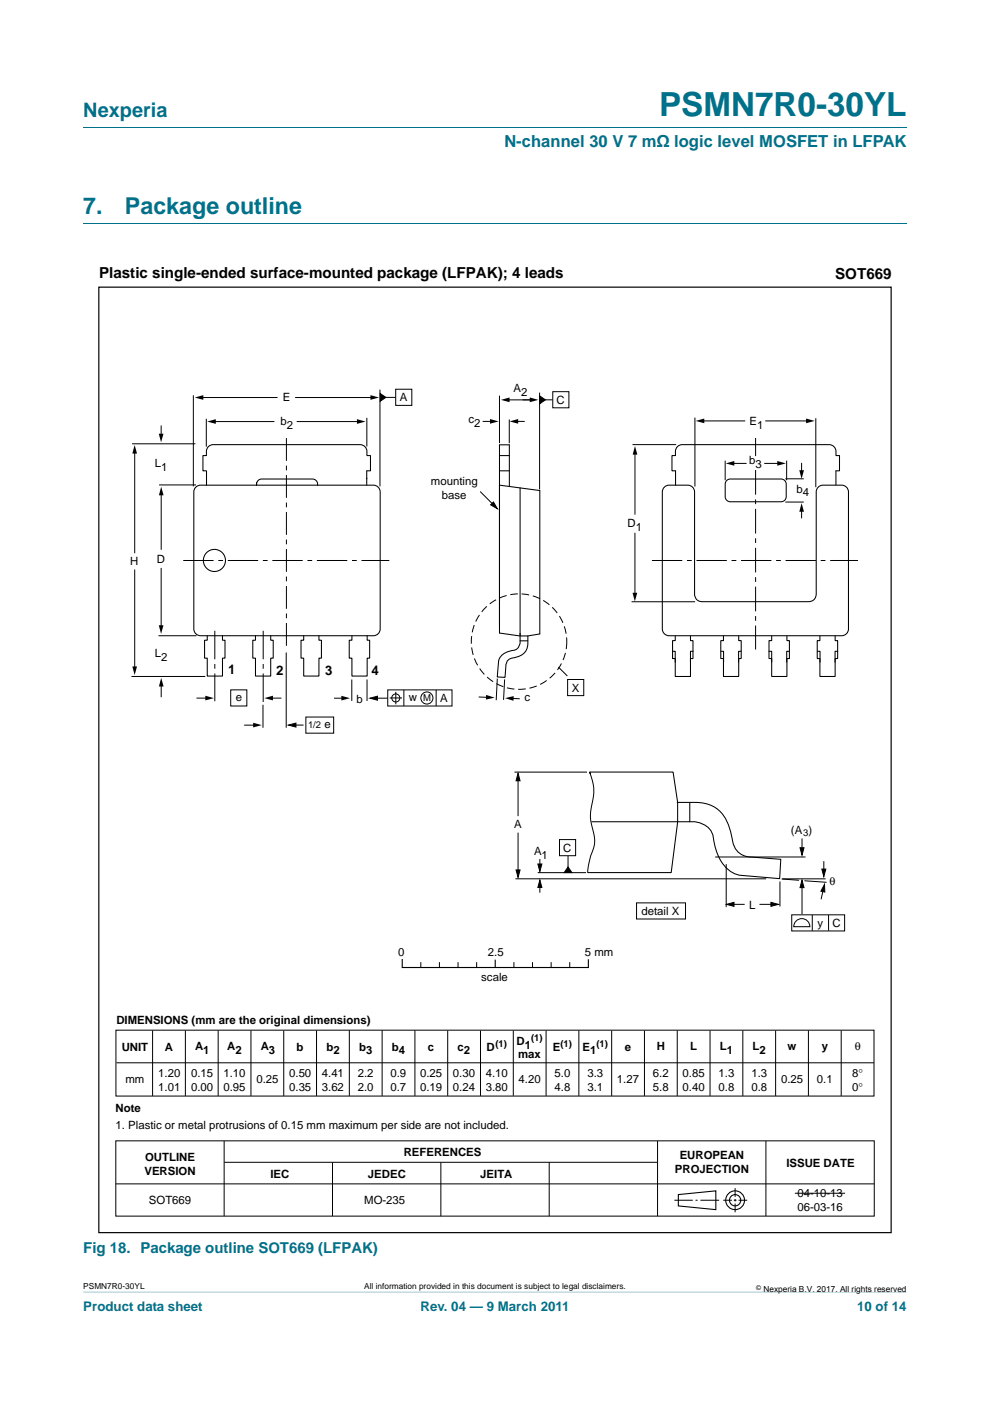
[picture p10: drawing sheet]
<svg xmlns="http://www.w3.org/2000/svg" width="210mm" height="297mm" viewBox="0 0 210 297" stroke-linecap="round" stroke-linejoin="round" font-family="sans-serif">
<path d="M17.7 273.9l174.6 .1z" fill="#00718a"/>
<path d="M17.7 27h174.6M17.7 47.4h174.6" fill="none" stroke="#00718a" stroke-width=".21"/>
<g fill="none" stroke="#000" stroke-width=".21">
<path d="M28 94.1h13.4M28.6 95.3v22M34.2 90.2v2.6M41 83.8v19.3M42.1 84.3h16.8M43.8 88.8v5.9M44.7 89.4h13.5M62.6 84.3h16.7M62.9 89.4h13.5M77.8 88.6v6.1M80.6 82.6v20.5M81.2 84.3h2.7"/>
<path d="M83.9 82.5h3.4v3.4h-3.4zM102.4 89.3h2.3M105.9 83.9v10M107 84.8h6.1M108 88.9v5.1M108.9 89.3h2.4M114.4 83.2v20.6M115 84.8h2.2M117.2 83h3.5v3.5h-3.5zM134.2 94.3h9.2M134.7 95.3v13.8M147.4 88.5v14.7"/>
<path d="M148.3 89.2h9.8M153.8 97.7v4.1M154.7 98.3h3.7M162.1 98.3h3.5M162.3 89.2h9.4M166.8 97.7v4.1M170 98.1v2.3M173 88.7v14.6M33.7 102.8h7.9M34.2 104v12.6M101.8 104.2l3.1 3.1M134.7 113v13.6"/>
<path d="M166.6 101.5h3.9M166.6 106.4h3.9M170 107.5v2.4M28.6 120.7v21.5M33.6 134.8h8.1M34.2 120.4v13.1M60.7 138.3v16M134 127.6h13.4M27.9 143.4h15.6M34.2 144.5v3.3M41.7 148h2.6M48.9 146.3h3.5v3.4h-3.5z"/>
<path d="M51.8 153.7h2.6M55.8 149.4v4.9M56.8 148h2.9M62 153.7h2.4M64.9 152h5.9v3.4h-5.9zM70.8 148h2.3M74.6 144.1v4.5M77.8 144.1v4.5M79 148h3.2M82.2 146.3h13.7v3.4h-13.7zM82.7 148h2.6M83.9 146.7v2.6"/>
<path d="M85.7 146.3v3.4M92.5 146.3v3.4M101.5 147.8l2.3 .1M105.5 143.9l-.3 4.6M107 144l-.2 4.4M107.9 148.1l2.3 .1M118.4 141.4l1.9 1.9M120.4 144.1h3.4v3.4h-3.4zM109.1 163.7h15.4M109.9 165v8M109.9 176.5v8.6M118.7 178h3.4v3.4h-3.4z"/>
<path d="M125.2 164.1l-.1-.4 .2 .8a9.6 9.6 0 0 1 .1 6.5 9.9 9.9 0 0 0 .5 5.6 7 7 0 0 1-.6 5l-.5 2-.1 1.4M170.1 177.8v2.6M109.3 186.3h53.2M114 185h10.3M114.5 182.1v1.8M114.5 187.6v1.7M120.5 181.5v3M135 191.4h10.4v3.4h-10.4zM151.7 181.7h19.2M154 183.2v9.1M155.2 191.7h2.7M161.1 191.7h2.6"/>
<path d="M165.4 186.9v5.3M165.8 186.4l3.7 .2M165.9 186.3h9.2M167.9 194h11.2v3.4h-11.2zM168.9 195.3a1.71 1.71 0 0 1 1.8-.4 1.71 1.71 0 0 1 1.1 1.6h-3.4v-.5zM170.1 187.6v6.2M170.6 186.7l4.7 .4M172.3 194v3.3M174.7 188.1l-.5 2.6M174.7 182.6v2.5M175.7 194v3.3M24.6 218.4h160.8v14h-160.8z"/>
<path d="M32.4 218.5v13.9M39.3 218.5v13.9M46.3 218.5v13.9M53.2 218.5v13.9M60.2 218.5v13.9M67.1 218.5v13.9M74.1 218.4v14M81 218.4v14M88 218.4v14M89.3 204.1v1M93.2 204.1v1M95 218.5v13.9"/>
<path d="M97.1 204.1v1M101.1 204.1v1M101.9 218.5v13.9M108.9 218.5v13.8M109 204.1v1M112.9 204.1v1M115.8 218.5v13.9M116.9 204.1v1M120.8 204.1v1M122.8 218.5v13.9M129.7 218.5v13.9M136.7 218.5v13.9"/>
<path d="M143.6 218.5v13.9M150.6 218.5v13.9M157.6 218.5v13.9M164.5 218.5v13.9M171.5 218.5v13.9M178.4 218.5v13.9M24.7 225.3h160.7M24.6 241.9h160.8v15.9h-160.8zM24.6 251h160.8M47.5 241.9v15.9M47.6 246.4h91.8M70.5 246.4v11.4"/>
<path d="M93.5 246.4v11.4M116.5 246.4v11.4M139.5 241.9v15.9M143 254.5h3.9M147.5 254.5h.5M148.6 254.5h3.9M153.4 254.5h1.9M155.6 254.5h.6M155.9 251.9v1.9M155.9 254.2v.5M155.9 255.2v1.8M156.6 254.5h1.9"/>
<path d="M162.5 241.9v15.9M168.6 253h10.6"/>
<circle cx="83.9" cy="148" r=".86"/>
<circle cx="90.5" cy="148" r="1.28"/>
</g>
<g fill="none" stroke="#000" stroke-width=".23">
<path d="M143.9 253.3l7.9-.8v4l-7.9-.8z"/>
<circle cx="155.9" cy="254.5" r="1.99"/>
<circle cx="155.9" cy="254.5" r="1.2"/>
</g>
<path d="M85.3 203.4v1.7h39.5v-1.6M105 203.6v1.5" fill="none" stroke="#000" stroke-width=".24"/>
<g fill="#000">
<path d="M28.6 94.3l.5 1.9h-1zM33.7 92h1l-.5 1.8zM41.3 84.3l1.8-.5v1zM44 89.4l1.8-.5v1zM75.7 88.9l1.8 .5-1.8 .5zM78.6 83.8l1.8 .5-1.8 .5zM103.9 88.8l1.9 .5-1.9 .5zM106.3 84.8l1.8-.5v1zM108.1 89.3l1.8-.5v1zM112.4 84.3l1.8 .5-1.8 .5zM134.7 94.6l.5 1.8h-1zM147.6 89.2l1.8-.5v1z"/>
<path d="M153.9 98.3l1.9-.6v1zM164.9 97.7l1.8 .6-1.8 .4zM169.5 99.7h1l-.5 1.8zM171 88.7l1.8 .5-1.8 .5zM34.2 103.2l.5 1.8h-1zM170 106.7l.5 1.8h-1zM33.7 132.6h1l-.5 1.8zM134.2 125.7h1l-.5 1.8zM28.1 141.3h1l-.5 1.8zM34.2 143.7l.5 1.8h-1zM43.5 147.5l1.9 .5-1.9 .5zM53.7 153.2l1.8 .5-1.8 .5z"/>
<path d="M56.1 148l1.8-.5v1zM72.4 147.5l1.8 .5-1.8 .5zM103.1 147.3l1.8 .6-1.8 .4zM107.1 148l1.9-.4-.1 1z"/>
</g>
<g fill="#000" stroke="#000" stroke-width=".21">
<path d="M80.6 83.4l1.2 .9-1.2 .8zM114.5 84l1.2 .8-1.2 .8zM104.7 106.4l.8 1.5-1.4-.9zM61.2 153.7l1.6-.4v.9zM78.5 148l1.6-.4v.9zM109.9 164l.4 1.5h-.8zM169.7 179.7h.8l-.4 1.6zM109.5 184.4h.8l-.4 1.6zM114.5 186.6l.4 1.6h-.8zM114.1 183.2h.8l-.4 1.6zM120.5 183.8l.8 1.2h-1.6zM154.1 191.7l1.6-.4v.9z"/>
<path d="M163.5 191.3l1.6 .4-1.6 .5zM170.1 186.6l.4 1.6h-.8zM174.9 187.5v1.6l-.8-.1zM174.3 184.3h.9l-.5 1.5z"/>
</g>
<path d="M21 60.9h168v200.4h-168z" fill="none" stroke="#000" stroke-width=".25"/>
<path d="M45.6 133.7v15M55.8 133.7v15.4" fill="none" stroke="#000" stroke-width=".21" stroke-dasharray="6 1 1 1" stroke-linecap="butt"/>
<path d="M60.8 92.9v44.7M160.3 92.9v3.8" fill="none" stroke="#000" stroke-width=".21" stroke-dasharray="4.8 1 1 1" stroke-linecap="butt"/>
<g fill="none" stroke="#000" stroke-width=".22">
<path d="M77.8 99.8v3.1M77.8 99.8h.8v-3.2h-.8a1.68 1.68 0 0 0-1.4-2.3h-31.2a1.68 1.68 0 0 0-1.4 2.3h-.8v3.2h.8v3.1M105.9 96.6h2.1M105.9 99.8h2.1M41.4 103.5l.7-.6h.4h36.7a1.44 1.44 0 0 1 1.4 1.4v29.1a1.44 1.44 0 0 1-1.4 1.4h-36.7a1.44 1.44 0 0 1-1.4-1.4v-29.1zM54.4 102.3v.6a1.11 1.11 0 0 1 1.1-1.3h10.8a1.13 1.13 0 0 1 1.1 1.3M105.9 102.9l8.6 1.1v30.4l-2.5 .4h-1.7l-4.4-.6v-39.9h2.1v8.8M110.3 103.4v31.4M140.8 103.5l.7-.6h.4h4a1.44 1.44 0 0 1 1.4 1.4v21.9a1.55 1.55 0 0 0 1.7 1.4h22.4a1.67 1.67 0 0 0 1.7-2v-21.3a1.44 1.44 0 0 1 1.5-1.4h3.9a1.44 1.44 0 0 1 1.5 1.4v29.1a1.44 1.44 0 0 1-1.5 1.4h-36.6a1.44 1.44 0 0 1-1.4-1.4v-29.1zM154.3 101.8l.6-.2h10.8a1.08 1.08 0 0 1 1.1 1v2.7a1.08 1.08 0 0 1-1.1 1.1h-10.8a1.08 1.08 0 0 1-1.1-1.1v-2.7zM177.3 102.8v-3h.8v-3.2h-.8a1.68 1.68 0 0 0-1.4-2.3h-31.2a1.68 1.68 0 0 0-1.4 2.3h-.8v3.2h.8v3.1M44 134.8v.9h-.6v3.8h.6v3.8h3.2v-3.8h.5v-3.8h-.5v-.9"/>
<path d="M54.2 134.8v.9h-.6v3.8h.6v3.8h3.2v-3.8h.5v-3.8h-.5v-.9M64.4 134.8v.9h-.6v3.8h.6v3.8h3.2v-3.8h.6v-3.8h-.6v-.9M74.6 134.8v.9h-.5v3.8h.5v3.8h3.3v-3.8h.5v-3.8h-.5v-.9M110.3 135.9h1.6M110.3 134.3v2.1a1.65 1.65 0 0 1-1.3 1.5 3.2 3.2 0 0 0-3.2 2.2l-.3 3.4 1.6 .1 .2-2.5a1.7 1.7 0 0 1 1.9-1.7 3 3 0 0 0 2.8-3.1v-1.5M142.6 138.1h.6v2.3M143.2 134.9v.9h-.5v3.8h.5v3.8h3.3v-3.8h.5v-3.8h-.5v-.9M147 138.1h-.5v2.3M152.9 138.1h.6v2.3M153.4 134.9v.9h-.5v3.8h.5v3.8h3.3v-3.8h.5v-3.8h-.5v-.9M157.2 138.1h-.5v2.3M163.1 138.1h.6v2.3"/>
<path d="M163.7 134.9v.9h-.6v3.8h.6v3.8h3.2v-3.8h.5v-3.8h-.5v-.9M167.4 138.1h-.5v2.3M173.4 138.1h.5v2.3M173.9 134.9v.9h-.6v3.8h.6v3.8h3.2v-3.8h.6v-3.8h-.6v-.9M177.7 138.1h-.6v2.3M125.1 163.7h17.7l.9 6.4v4.2l-1.3 10.7h-17.7M143.6 170.1h3.8a7 7 0 0 1 7.3 5.5l.3 .9a10 10 0 0 0 1.3 3.9 4 4 0 0 0 3 1.3l6.3 .5-.2 4.1-8.5-.7a5.9 5.9 0 0 1-4.1-3.3l-1.1-2.9-.4-1.9a4.4 4.4 0 0 0-4-3.3h-21.8M146.3 170.2v4"/>
<circle cx="45.5" cy="118.8" r="2.34"/>
</g>
<path d="M160.3 99.6v38.1" fill="none" stroke="#000" stroke-width=".21" stroke-dasharray="5.2 1 1 1" stroke-linecap="butt"/>
<path d="M38.9 118.8h43.7M138.3 118.8h43.7" fill="none" stroke="#000" stroke-width=".21" stroke-dasharray="6.4 1 1 1" stroke-linecap="butt"/>
<circle cx="110.1" cy="136" r="10.1" fill="none" stroke="#000" stroke-width=".21" stroke-dasharray="1.6 .8" stroke-linecap="butt"/>
<text font-size="7" fill="#00718a" x="139.8" y="24.6">PSMN7R0-30YL</text>
<g font-size="4.9" fill="#00718a">
<text x="17.7" y="45.4">7.</text>
<text x="26.5" y="45.4">Package outline</text>
</g>
<text font-size="4.2" fill="#00718a" x="17.7" y="24.9">Nexperia</text>
<text font-size="3.5" fill="#00718a" x="107" y="31.1">N-channel 30 V 7 mΩ logic level MOSFET in LFPAK</text>
<g font-size="3.2">
<text x="21" y="59">Plastic single-ended surface-mounted package (LFPAK); 4 leads</text>
<text x="177.1" y="59.1">SOT669</text>
</g>
<text font-size="3.2" fill="#00718a" x="17.7" y="265.7">Fig 18. Package outline SOT669 (LFPAK)</text>
<g font-size="2.8">
<text x="48.4" y="142.8">1</text>
<text x="58.6" y="143">2</text>
<text x="69" y="143">3</text>
<text x="78.8" y="143">4</text>
</g>
<g font-size="2.8" fill="#00718a">
<text x="17.7" y="277.9">Product data sheet</text>
<text x="89.2" y="277.9">Rev. 04 — 9 March 2011</text>
<text x="181.8" y="277.9">10 of 14</text>
</g>
<g font-size="2.4">
<text x="108.9" y="83.2">A</text>
<text x="110.5" y="84">2</text>
<text x="60" y="85.1">E</text>
<text x="84.8" y="85.1">A</text>
<text x="99.4" y="89.8">c</text>
<text x="118" y="85.6">C</text>
<text x="59.5" y="90.2">b</text>
<text x="60.8" y="91">2</text>
<text x="100.6" y="90.6">2</text>
<text x="159" y="90.1">E</text>
<text x="160.6" y="90.9">1</text>
<text x="32.8" y="99.1">L</text>
<text x="34.2" y="99.9">1</text>
<text x="158.9" y="98.4">b</text>
<text x="160.2" y="99.2">3</text>
<text x="91.4" y="102.9">mounting</text>
<text x="93.7" y="105.9">base</text>
<text x="168.9" y="104.4">b</text>
<text x="170.3" y="105.3">4</text>
<text x="133.1" y="111.7">D</text>
<text x="134.9" y="112.5">1</text>
<text x="27.6" y="119.9">H</text>
<text x="33.3" y="119.4">D</text>
<text x="32.8" y="139.3">L</text>
<text x="34.2" y="140.1">2</text>
<text x="50" y="148.7">e</text>
<text x="75.6" y="149">b</text>
<text x="86.7" y="148.7">w</text>
<text x="93.4" y="148.8">A</text>
<text x="111.3" y="148.7">c</text>
<text x="121.3" y="146.7">X</text>
<text x="68.8" y="154.4">e</text>
<text x="109" y="175.6">A</text>
<text x="167.8" y="176.7">(A )</text>
<text x="113.3" y="181.3">A</text>
<text x="114.9" y="182.1">1</text>
<text x="119.5" y="180.6">C</text>
<text x="176" y="187.7">θ</text>
<text x="136" y="194">detail X</text>
<text x="158.9" y="192.7">L</text>
<text x="173.4" y="196.5">y</text>
<text x="176.6" y="196.5">C</text>
<text x="84.4" y="202.6">0</text>
<text x="103.5" y="202.6">2.5</text>
<text x="124.1" y="202.6">5 mm</text>
<text x="102.1" y="208">scale</text>
<text x="24.7" y="217.1">DIMENSIONS (mm are the original dimensions)</text>
<text x="109.5" y="221.5">D</text>
<text x="25.8" y="222.8">UNIT</text>
<text x="35" y="222.7">A</text>
<text x="41.4" y="222.6">A</text>
<text x="43.1" y="223.4">1</text>
<text x="48.2" y="222.6">A</text>
<text x="49.9" y="223.4">2</text>
<text x="55.3" y="222.6">A</text>
<text x="57" y="223.4">3</text>
<text x="62.9" y="222.7">b</text>
<text x="69.2" y="222.7">b</text>
<text x="70.7" y="223.5">2</text>
<text x="76.2" y="222.7">b</text>
<text x="77.7" y="223.5">3</text>
<text x="83.1" y="222.7">b</text>
<text x="84.6" y="223.5">4</text>
<text x="90.8" y="222.7">c</text>
<text x="97.1" y="222.7">c</text>
<text x="98.4" y="223.5">2</text>
<text x="103.2" y="222.7">D</text>
<text x="109.9" y="224.3">max</text>
<text x="111.3" y="222.3">1</text>
<text x="117.2" y="222.7">E</text>
<text x="123.5" y="222.7">E</text>
<text x="125.1" y="223.5">1</text>
<text x="132.5" y="222.7">e</text>
<text x="139.3" y="222.6">H</text>
<text x="146.4" y="222.6">L</text>
<text x="152.7" y="222.6">L</text>
<text x="154.1" y="223.4">1</text>
<text x="159.6" y="222.6">L</text>
<text x="161.1" y="223.4">2</text>
<text x="167.1" y="222.6">w</text>
<text x="174.3" y="222.6">y</text>
<text x="181.3" y="222.7">θ</text>
<text x="26.6" y="229.6">mm</text>
<text x="33.6" y="228.4">1.20</text>
<text x="33.6" y="231.3">1.01</text>
<text x="40.5" y="228.4">0.15</text>
<text x="40.5" y="231.3">0.00</text>
<text x="47.4" y="228.4">1.10</text>
<text x="47.4" y="231.3">0.95</text>
<text x="54.4" y="229.7">0.25</text>
<text x="61.3" y="228.4">0.50</text>
<text x="61.3" y="231.3">0.35</text>
<text x="68.3" y="228.4">4.41</text>
<text x="68.3" y="231.3">3.62</text>
<text x="75.9" y="228.4">2.2</text>
<text x="75.9" y="231.3">2.0</text>
<text x="82.8" y="228.4">0.9</text>
<text x="82.8" y="231.3">0.7</text>
<text x="89.1" y="228.4">0.25</text>
<text x="89.1" y="231.3">0.19</text>
<text x="96.1" y="228.4">0.30</text>
<text x="96.1" y="231.3">0.24</text>
<text x="103" y="228.4">4.10</text>
<text x="103" y="231.3">3.80</text>
<text x="110" y="229.7">4.20</text>
<text x="117.6" y="228.4">5.0</text>
<text x="117.6" y="231.3">4.8</text>
<text x="124.6" y="228.4">3.3</text>
<text x="124.6" y="231.3">3.1</text>
<text x="130.9" y="229.7">1.27</text>
<text x="138.5" y="228.4">6.2</text>
<text x="138.5" y="231.3">5.8</text>
<text x="144.8" y="228.4">0.85</text>
<text x="144.8" y="231.3">0.40</text>
<text x="152.4" y="228.4">1.3</text>
<text x="152.4" y="231.3">0.8</text>
<text x="159.4" y="228.4">1.3</text>
<text x="159.4" y="231.3">0.8</text>
<text x="165.7" y="229.7">0.25</text>
<text x="173.3" y="229.7">0.1</text>
<text x="180.8" y="228.4">8°</text>
<text x="180.8" y="231.3">0°</text>
<text x="24.5" y="235.8">Note</text>
<text x="24.5" y="239.4">1. Plastic or metal protrusions of 0.15 mm maximum per side are not included.</text>
<text x="85.6" y="245.1">REFERENCES</text>
<text x="144.2" y="245.8">EUROPEAN</text>
<text x="30.6" y="249">VERSION</text>
<text x="30.8" y="246.1">OUTLINE</text>
<text x="57.4" y="249.7">IEC</text>
<text x="78.1" y="249.7">JEDEC</text>
<text x="101.9" y="249.7">JEITA</text>
<text x="143.2" y="248.8">PROJECTION</text>
<text x="166.8" y="247.3">ISSUE DATE</text>
<text x="31.6" y="255.3">SOT669</text>
<text x="77.2" y="255.3">MO-235</text>
<text x="169.1" y="253.8">04-10-13</text>
<text x="169.1" y="256.7">06-03-16</text>
</g>
<g font-size="2">
<text x="89.8" y="148.7">M</text>
<text x="65.3" y="154.4">1/2</text>
<text x="170.3" y="177.2">3</text>
<text x="105.1" y="221.9">(1)</text>
<text x="112.6" y="220.7">(1)</text>
<text x="118.9" y="221.9">(1)</text>
<text x="126.5" y="221.9">(1)</text>
</g>
<g font-size="1.8">
<text x="17.7" y="273.3">PSMN7R0-30YL</text>
<text x="77.2" y="273.3">All information provided in this document is subject to legal disclaimers.</text>
<text x="161.9" y="273.9">Nexperia B.V. 2017. All rights reserved</text>
</g>
<text font-size="1.4" x="160.4" y="273.4">©</text>
</svg>
